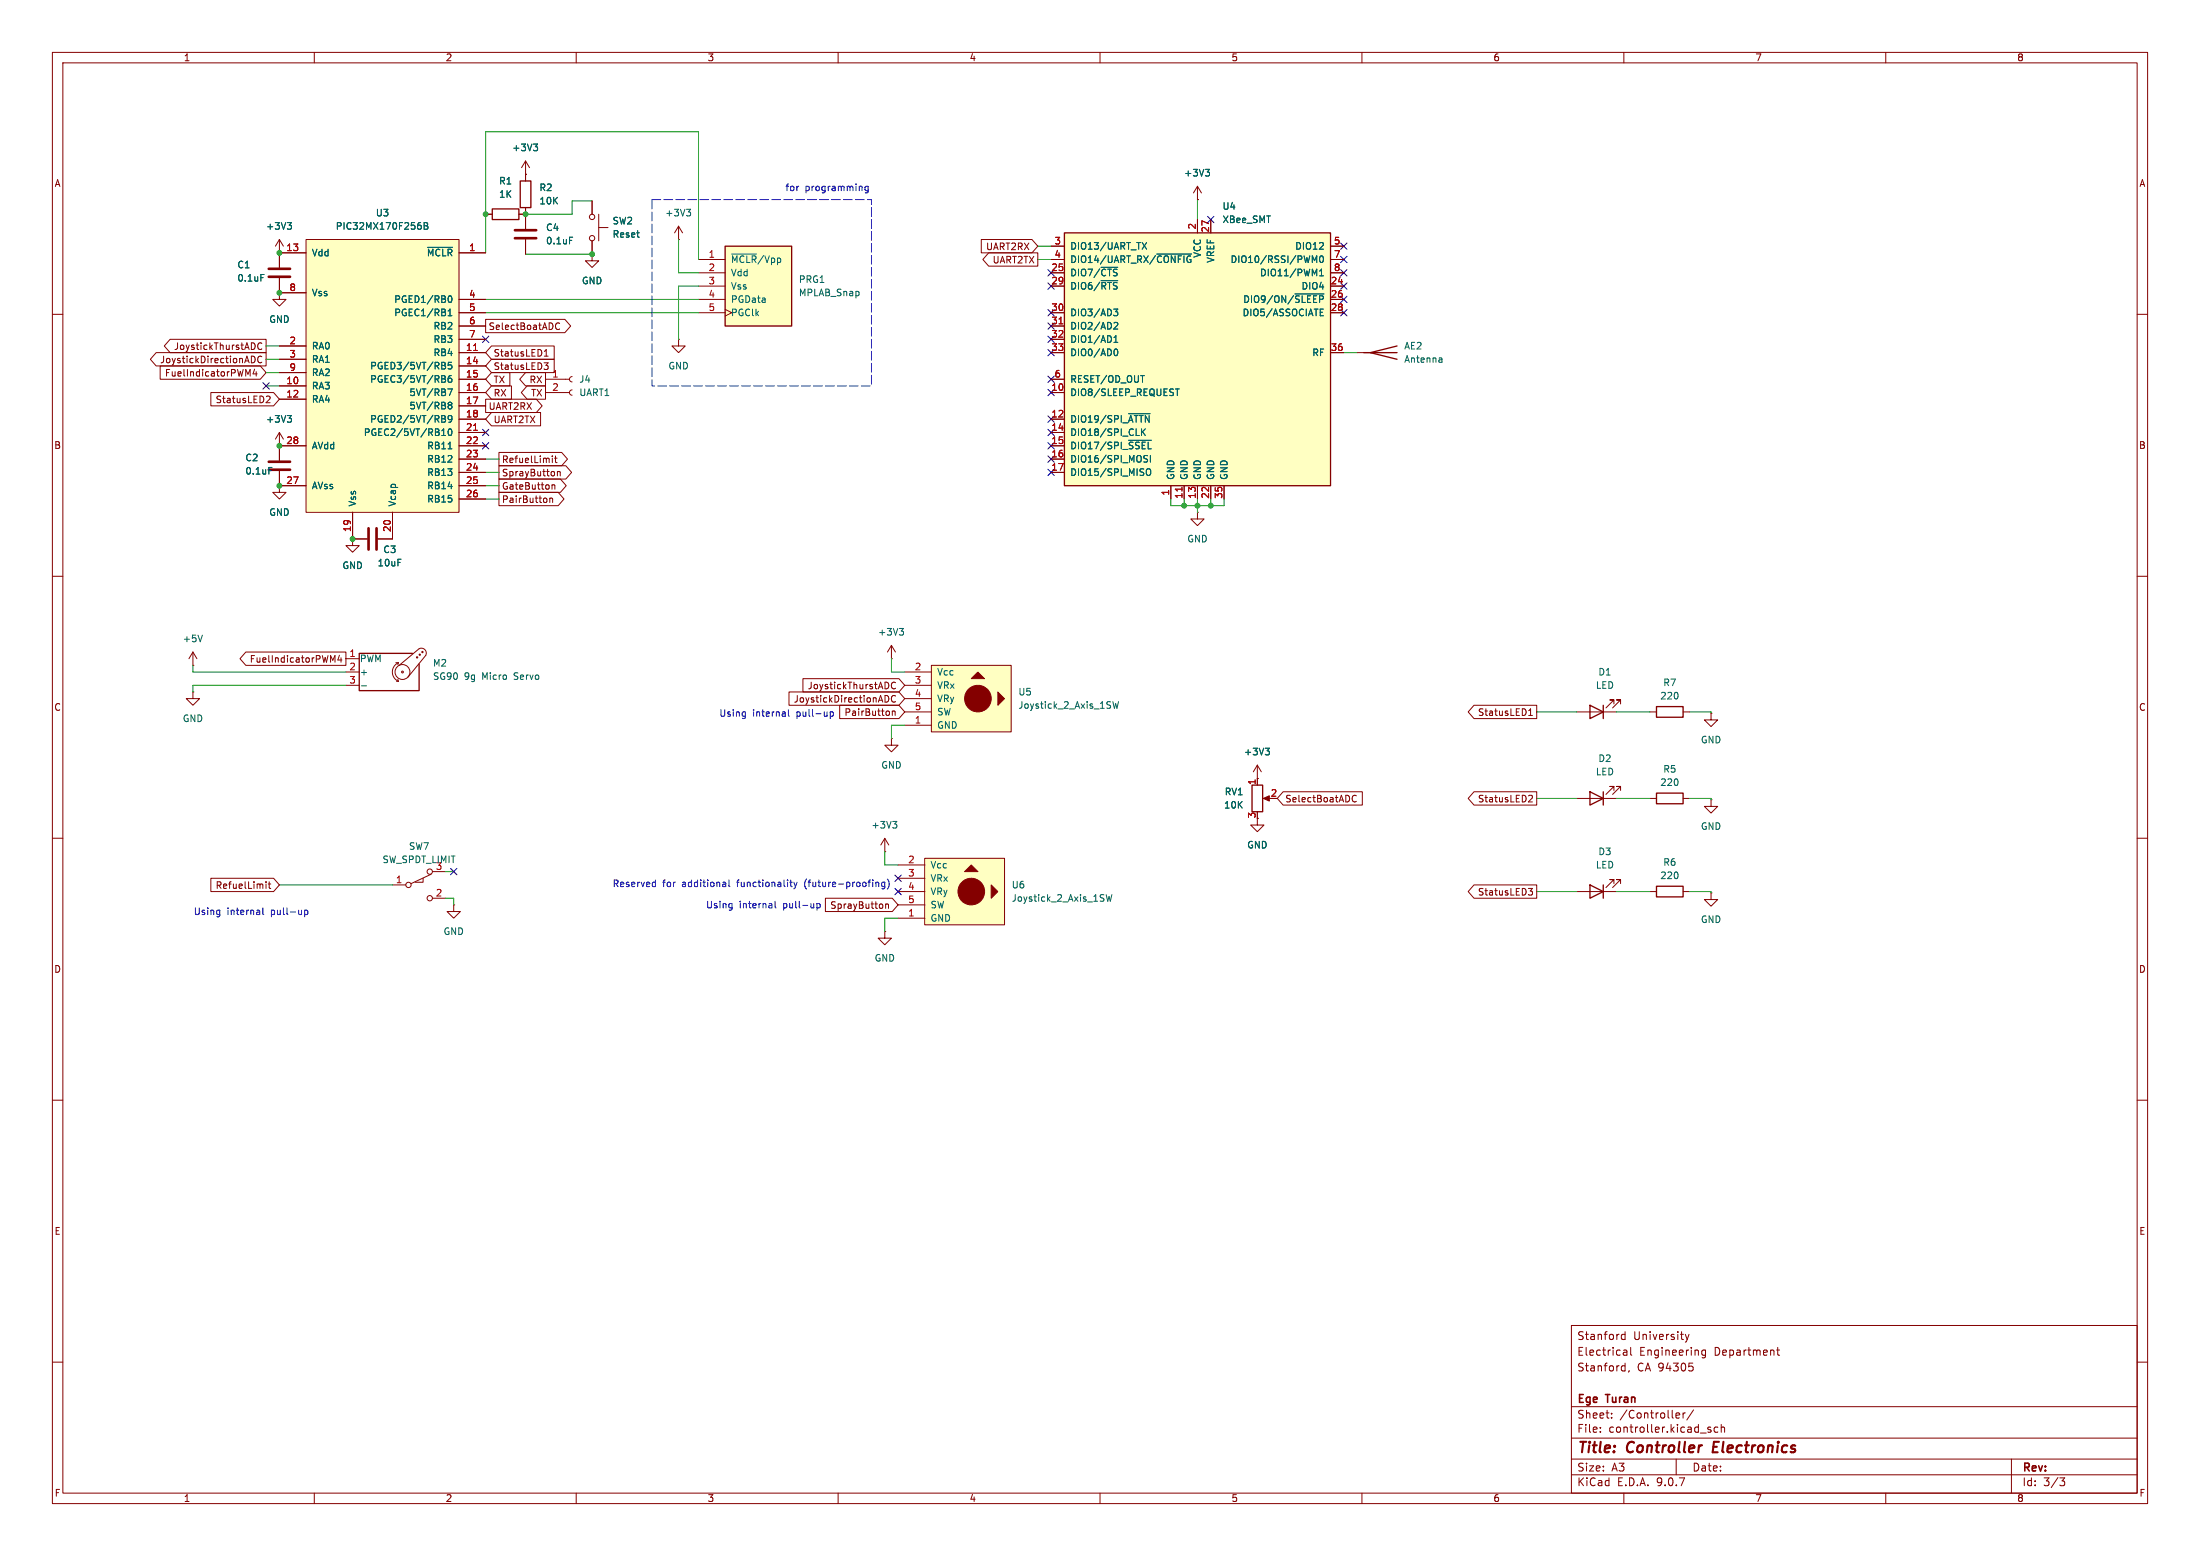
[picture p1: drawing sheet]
<svg xmlns="http://www.w3.org/2000/svg" width="420mm" height="297mm" viewBox="0 0 420 297" stroke-linecap="round" stroke-linejoin="round" font-family="sans-serif">
<g fill="none" stroke="#840000" stroke-width=".19">
<path d="M10 10h400v277h-400zM12 12h396v273h-396zM60 10v2M110 10v2M160 10v2M210 10v2M260 10v2M310 10v2M360 10v2M10 60h2M408 60h2M10 110h2"/>
<path d="M408 110h2M10 160h2M408 160h2M74.9 168.9h2.6M80.8 167.6v.8h-1.6M82.3 166.9l-3.8 1.8M82.5 166.4h2.6M82.5 171.5h2.6M86.6 172.7v1.3h1.3l-1.3 1.3-1.3-1.3h1.3M86.6 172.7h.1M10 210h2M408 210h2"/>
<path d="M300 253h108v32h-108zM309.9 257.8h.6l.1 .9M309.9 258.6h.7M310.2 254.2v1.5M310.2 254.8l-.4-.1-.3 .3 .2 .6h.5M310.6 258l-.7 .2M311.3 257.2v1.3l.2 .2M321.7 254.7l.4 1M322.1 255.7l-.4 .5M322.4 254.7l-.3 1M325.6 257.8l-.4-.1-.3 .3 .1 .6h.6M325.6 257.7v1.2l-.3 .3-.4-.1"/>
<path d="M339.2 257.7h.5M339.4 257.2v1.3l.3 .2M10 260h2M300 278.5h108M300 274.5h108M300 268.5h108M305.5 273.2v.2M305.5 272.5v.1M307.7 270.5v.2M307.7 269.8v.1M309.8 260.7l.4 .1M310.2 260.2v1.5"/>
<path d="M310.2 261.6l-.4 .1M311 261.6l-.1 .3M320 278.5v3M320.2 269.7l.4 .1 .1 .2-.8 .2M320.6 270.6l-.4 .1M321.3 269.7v1M321.7 269.7l-.3 .1-.1 .2M322.4 260.2h.8M322.9 260.8l.3 .2v.4l-.3 .3M323.3 269.1l-1.3 1.9M326.1 272.8l.5 .2 .1 .2-.3 .2-.4-.1M326.1 272.5h.5"/>
<path d="M327.9 272.5l-.4-.1-.3 .3 .2 .6h.5M328.6 272.5l.2-.1 .4 .1v.9M328.6 271.9v1.5M384 278.5v6.5M408 260h2M60 285v2M110 285v2M160 285v2M210 285v2M260 285v2M300 281.5h108M310 285v2"/>
<path d="M360 285v2M393.2 282.1h1l-.5 .6 .4 .1 .1 .5-.3 .3h-.5"/>
<circle cx="78" cy="168.9" r=".51"/>
<circle cx="82" cy="171.5" r=".51"/>
<circle cx="82" cy="166.4" r=".51"/>
</g>
<path d="M327.2 275.2l-.2 2h.9" fill="none" stroke="#840000" stroke-width=".4"/>
<path d="M203.2 44.5h50.8v48.2h-50.8z" fill="#ffffc2"/>
<path d="M203.2 44.5h50.8v48.2h-50.8z" fill="none" stroke="#840000" stroke-width=".25"/>
<g fill="none" stroke="#840000" stroke-width=".19">
<path d="M200.7 47h2.5M200.7 49.5h2.5M200.7 52.1h2.5M200.7 54.6h2.5M200.7 59.7h2.5M228.6 41.9v2.6M231.1 41.9v2.6M254 47h2.5M254 49.5h2.5M254 52.1h2.5M254 54.6h2.5M254 59.7h2.5"/>
<path d="M254 57.2h2.5M200.7 62.2h2.5M200.7 64.8h2.5M200.7 67.3h2.5M200.7 72.4h2.5M200.7 74.9h2.5M254 67.3h2.5M200.7 80h2.5M200.7 82.6h2.5M200.7 85.1h2.5M200.7 87.6h2.5M200.7 90.2h2.5"/>
<path d="M223.5 92.7v2.6M226.1 92.7v2.6M228.6 92.7v2.6M231.1 92.7v2.6M233.7 92.7v2.6"/>
</g>
<g fill="none" stroke="#006464" stroke-width=".19">
<path d="M210.2 51h3.2M210.2 53.6h3.2M212.6 59h.8l-.4 .5 .3 .1 .1 .4-.3 .3h-.3M218 46.3l.9 1.3M218.9 46.3l-.9 1.3M220.8 48.5h6.7M247.2 56.1h5.6M250.5 48.8l.4 .9 .5-.9v1.3M251.9 52.6h.7M251.9 51.7l.4-.3v1.2M252 59h.6M252 49l.2-.2a.68 .68 0 0 1 .5 .7 .68 .68 0 0 1-.5 .6l-.3-.5z"/>
<path d="M252 59.6h.5M212.7 65.3h.7M212.7 64.4l.3-.3v1.2M212.7 61.6l.4-.1 .3 .4-.8 .9h.8M212.8 66.7l.2-.1a.68 .68 0 0 1 .4 .7 .68 .68 0 0 1-.4 .6l-.2-.1M215.4 79h4.2M224.4 74.2h.7M224.8 74.2v1.3M252 60.3h.6M215.4 84h4.4M217.9 81.9v1.2M218.1 82.4l.5 .7"/>
<path d="M218.6 87.5l.4 .2 .1 .3-.3 .2h-.3M218.6 86.9l.5 .1M218.6 81.9l-.7 .7M219 89.5h.1a.43 .43 0 0 1 .6 .4v.4a.42 .42 0 0 1-.4 .5 .42 .42 0 0 1-.5-.5zM219.6 86.9v1.3"/>
</g>
<path d="M202.2 61.8h.7M225.6 93v.7" fill="none" stroke="#a90000" stroke-width=".19"/>
<path d="M58.4 45.7h29.2v52.1h-29.2z" fill="#ffffc2"/>
<g fill="none" stroke="#840000" stroke-width=".19">
<path d="M100.3 33.3h.1M100.3 30.7l-.7 1.3M100.3 30.7l.8 1.3M100.3 30.7v3.8M100.3 39.6v4.1M113 38.4v2.5M228.6 38.1h.1M228.6 35.6l-.8 1.2M228.6 35.6l.8 1.2M228.6 35.6v2.5M53.3 48.3h5.1M53.3 55.9h5.1"/>
<path d="M58.4 45.7h29.2v52.1h-29.2zM87.6 48.3h5.1M87.6 57.2h5.1M87.6 59.7h5.1M92.7 40.9h1.3M99.1 40.9h1.2M100.3 45.7v2.8M113 48.5v1.3h-1.2l1.2 1.3 1.3-1.3h-1.3M113 48.5h.1M113 46v2.5M114.3 43.4h1.8M114.3 40.9v5.1"/>
<path d="M129.5 45.7h.1M129.5 43.2l-.7 1.3M129.5 43.2l.8 1.3M129.5 43.2v2.5M53.3 66h5.1M53.3 68.6h5.1M53.3 71.1h5.1M53.3 73.7h5.1M53.3 76.2h5.1M87.6 62.2h5.1M87.6 64.8h5.1M87.6 67.3h5.1"/>
<path d="M87.6 69.9h5.1M87.6 72.4h5.1M87.6 74.9h5.1M87.6 77.5h5.1M104.1 72.4h4.6M104.1 74.9h4.6M109.2 71.9l-.3 .1-.2 .4 .2 .3 .3 .2M109.2 74.4l-.3 .2-.2 .3 .2 .4 .3 .1M259.1 67.3h2.5M53.3 85.1h5.1M53.3 92.7h5.1M67.3 97.8v5.1"/>
<path d="M74.9 97.8v5.1M87.6 85.1h5.1M87.6 92.7h5.1M87.6 80h5.1M87.6 82.6h5.1M87.6 87.6h5.1M87.6 90.2h5.1M87.6 95.3h5.1M36.8 132.1v1.3h1.3l-1.3 1.2-1.2-1.2h1.2M36.8 132.1h.1M301 135.9h7.6M308.1 134.4v-.8h-.8h.8l-1.5 1.5"/>
<path d="M309.4 134.4v-.8h-.8h.8l-1.6 1.5M315 135.9h1.2M321.3 135.9h1.3M326.6 136.1v1.3h-1.2l1.2 1.3 1.3-1.3h-1.3M326.6 136.1h.1M170.2 141v1.2h1.2l-1.2 1.3-1.3-1.3h1.3M170.2 141h.1M240 148.6v1.3M241.6 152.4h1M301 152.4h7.6M308.1 150.9v-.8h-.8h.8l-1.5 1.5M309.4 150.9v-.8h-.8h.8l-1.6 1.5"/>
<path d="M315 152.4h1.2M321.3 152.4h1.3M326.6 152.7v1.2h-1.2l1.2 1.3 1.3-1.3h-1.3M326.6 152.7h.1M168.9 162.6h.1M168.9 160l-.8 1.3M168.9 160l.8 1.3M168.9 160v2.6M301 170.2h7.6M308.1 168.7v-.8h-.8h.8l-1.5 1.5M309.4 168.7v-.8h-.8h.8l-1.6 1.5M315 170.2h1.2"/>
<path d="M321.3 170.2h1.3M326.6 170.4v1.3h-1.2l1.2 1.3 1.3-1.3h-1.3M326.6 170.4h.1"/>
<circle cx="113" cy="41.4" r=".51"/>
<circle cx="113" cy="45.5" r=".51"/>
</g>
<g fill="none" stroke="#006464" stroke-width=".19">
<path d="M101.8 27.5h.8l-.4 .5M102.4 28l.2 .2v.3l-.2 .3M131.1 39.9h.7l-.4 .5M230.1 32.3h.8l-.4 .5M230.7 32.8l.2 .3v.3l-.2 .2M80.1 42.5h.2M80.2 43l.2 .2v.3l-.2 .3M81 42.5h.4l.2 .2-.2 .4 .2 .1 .1 .3-.2 .3h-.5zM81 43.1h.4M81.6 47.2h4.8M85.5 59.4l.4-.4v1.3M85.6 56.7l.2-.2a.68 .68 0 0 1 .5 .6 .68 .68 0 0 1-.5 .6l-.2-.2"/>
<path d="M108.7 45.3h.6M131.6 40.4l.2 .3v.3l-.2 .2M84.8 69.2l.2 .2-.2 .4 .2 .1 .1 .3-.3 .2h-.5M84.8 71.7l.2 .2-.2 .4 .2 .1 .1 .3-.3 .3h-.5M84.8 79.3l.2 .3-.2 .3 .2 .1 .1 .3-.3 .3h-.5M85.5 74.2h.8l-.5 1.3M85.5 60.3h.8M85.8 76.8h.2l.3 .2-.3 .3M85.8 77.3h.2M86 77.3l.3 .3v.2l-.1 .2h-.4M86.2 71.7l-.4 .1a.86 .86 0 0 0 0 1.2l.4-.2 .1-.4-.3-.2h-.3l-.2 .2M86.2 69.2h-.6l-.1 .6 .2-.2 .5 .1 .1 .2-.1 .4-.2 .1-.5-.1"/>
<path d="M86.3 79.9l-.3 .2-.3-.1-.2-.1v-.3l.3-.3h.2l.3 .3a.84 .84 0 0 1-.4 1h-.2M275.1 68.3l.2 .2v.7M275.3 69.1l-.4 .1M275.3 68.6l-.4 .1M84.3 83.1h.8M84.5 82.2l.2-.3v1.2M85.5 85.7h.8M85.7 82l.1-.1a.68 .68 0 0 1 .5 .6 .68 .68 0 0 1-.5 .6l-.3-.5zM170.4 156.8h.8l-.4 .5M171 157.3l.2 .2v.3l-.2 .3"/>
</g>
<path d="M90.4 66.9h.7M90.4 82.1h.7" fill="none" stroke="#a90000" stroke-width=".19"/>
<g fill="none" stroke="#840000" stroke-width=".25">
<path d="M94 39.9h5.1v2h-5.1zM99.3 34.5h2v5.1h-2zM260.3 67.3h6.4M266.7 66l-5.1 1.3 5.1 1.3M303.5 134.6l2.6 1.3-2.6 1.3zM306.1 134.6v2.6M316.2 134.9h5.1v2h-5.1zM239 149.9h2v5h-2zM303.5 151.1l2.6 1.3-2.6 1.3zM306.1 151.1v2.6M316.2 151.4h5.1v2h-5.1zM303.5 168.9l2.6 1.3-2.6 1.3z"/>
<path d="M306.1 168.9v2.6M316.2 169.2h5.1v2h-5.1z"/>
</g>
<path d="M98.3 43.9h4.1M98.3 45.5h4.1" fill="none" stroke="#840000" stroke-width=".51"/>
<path d="M241.2 152.4l1.1-.5v1z" fill="#840000" stroke="#840000" stroke-width=".19"/>
<path d="M177.8 127h15.2v12.7h-15.2z" fill="#ffffc2"/>
<g fill="none" stroke="#840000" stroke-width=".19">
<path d="M53.3 55.9v1.3h-1.2l1.2 1.2 1.3-1.2h-1.3M53.3 55.9h.1M53.3 48.3v2.8M53.3 53.1v2.8M67.3 102.9v1.2h-1.3l1.3 1.3 1.3-1.3h-1.3M67.3 102.9h.1M67.3 102.9h2.8M72.1 102.9h2.8M36.8 127h.1M36.8 124.5l-.7 1.2M36.8 124.5l.8 1.2M36.8 124.5v2.5"/>
<path d="M66 128.3h2.6M66 130.8h2.6M66 125.7h2.6M75.6 126.5h.5M75.7 130h.4M75.9 129.7l.2 .3M76.1 126.5a1.93 1.93 0 0 0-1.2 1.8 1.93 1.93 0 0 0 1.2 1.7M76.1 126.5l-.2 .4M76.2 127l3.8-3.2a.94 .94 0 0 1 1.1 .2 .94 .94 0 0 1 .2 1.1l-3.4 4.2M170.2 125.7h.1M170.2 123.2l-.8 1.3M170.2 123.2l.7 1.3"/>
<path d="M170.2 123.2v2.5M172.7 128.3h5.1M172.7 130.8h5.1M172.7 133.4h5.1M172.7 135.9h5.1M172.7 138.4h5.1M177.8 127h15.2v12.7h-15.2zM240 148.6h.1M240 156.2v1.3h1.3l-1.3 1.3-1.2-1.3h1.2M240 146.1l-.7 1.2M240 146.1l.8 1.2M240 146.1v2.5"/>
<circle cx="76.8" cy="128.3" r=".18"/>
<circle cx="76.8" cy="128.3" r="1.42"/>
<circle cx="79.6" cy="125.5" r=".13"/>
<circle cx="80.1" cy="125" r=".13"/>
<circle cx="80.6" cy="124.5" r=".13"/>
</g>
<g fill="#840000" stroke="#840000" stroke-width=".19">
<path d="M185.4 129.5l1.3-1.2 1.3 1.2z"/>
<path d="M190.5 132.1l1.3 1.3-1.3 1.2z"/>
<circle cx="186.7" cy="133.3" r="2.54"/>
</g>
<path d="M49.8 52.4h.6M171.7 120h.8l-.4 .4M38.6 121.2l-.4 1.3M69 130.9h1M172.2 120.4l.3 .3v.3l-.3 .2M212.4 133.9l.3 1.3 .3-.9 .2 .9 .3-1.3M241.5 142.8h.8l-.4 .5M242.1 143.3l.2 .2v.3l-.2 .3" fill="none" stroke="#006464" stroke-width=".19"/>
<path d="M78.7 124.7h-10.1v7.1h11.4v-5.1" fill="none" stroke="#840000" stroke-width=".25"/>
<path d="M51.3 51.3h4.1M51.3 52.8h4.1M70.4 100.8v4.1M71.9 100.8v4.1" fill="none" stroke="#840000" stroke-width=".51"/>
<path d="M176.5 163.8h15.3v12.7h-15.3z" fill="#ffffc2"/>
<g fill="none" stroke="#840000" stroke-width=".19">
<path d="M53.3 48.3h.1M53.3 45.7v2.6M53.3 45.7l-.7 1.3M53.3 45.7l.8 1.3M129.5 64.8v1.2h-1.2l1.2 1.3 1.3-1.3h-1.3M129.5 64.8h.1M53.3 85.1h.1M53.3 82.6l-.7 1.2M53.3 82.6l.8 1.2M53.3 82.6v5.3M53.3 89.9v2.8M228.6 97.8v1.3h-1.3l1.3 1.2 1.3-1.2h-1.3"/>
<path d="M228.6 97.8h.1M168.9 177.8v1.3h1.3l-1.3 1.2-1.3-1.2h1.3M168.9 177.8h.1M171.4 165.1h5.1M171.4 167.6h5.1M171.4 170.2h5.1M171.4 172.7h5.1M171.4 175.3h5.1M176.5 163.8h15.3v12.7h-15.3z"/>
</g>
<g fill="#840000" stroke="#840000" stroke-width=".19">
<path d="M184.1 166.4l1.3-1.3 1.3 1.3z"/>
<path d="M189.2 168.9l1.3 1.3-1.3 1.3z"/>
<circle cx="185.4" cy="170.2" r="2.54"/>
</g>
<path d="M54.9 42.5h.7l-.4 .5M55.4 43l.2 .2v.3l-.2 .3M54.9 79.3h.7l-.4 .5M55.4 79.8l.2 .2v.3l-.2 .3M51.3 89.2h.6M211.2 170.8l.3 1.2 .2-.9 .3 .9 .3-1.2" fill="none" stroke="#006464" stroke-width=".19"/>
<path d="M51.3 89.7h4.1M51.3 88.1h4.1" fill="none" stroke="#840000" stroke-width=".51"/>
<path d="M138.4 47h12.7v15.2h-12.7z" fill="#ffffc2"/>
<path d="M138.4 47h12.7v15.2h-12.7z" fill="none" stroke="#840000" stroke-width=".25"/>
<g fill="none" stroke="#840000" stroke-width=".19">
<path d="M100.3 33.3h.1M100.3 33.3v1.2M100.3 39.6v4.1M113 38.4v2.5M228.6 38.1h.1M53.3 48.3h.1M53.3 55.9h.1M53.3 48.3h5.1M53.3 55.9h5.1M53.3 48.3v2.8M53.3 53.1v2.8M87.6 57.2h5.1"/>
<path d="M87.6 59.7h5.1M87.6 48.3h5.1M92.7 40.9h1.3M99.1 40.9h1.2M100.3 45.7v2.8M113 48.5h.1M113 46v2.5M133.3 49.5h5.1M133.3 52.1h5.1M133.3 54.6h5.1M133.3 57.2h5.1M133.3 59.7h5.1"/>
<path d="M138.4 59.1l1.3 .6-1.3 .6M187.3 45.7h9.7l1.1 1.3-1.1 1.3h-9.7zM188.7 48.3h9.4v2.5h-9.4l-1.1-1.3zM200.7 49.5h2.5M200.7 52.1h2.5M200.7 54.6h2.5M200.7 59.7h2.5M200.7 47h2.5M228.6 41.9v2.6M231.1 41.9v2.6M254 49.5h2.5M254 52.1h2.5"/>
<path d="M254 54.6h2.5M254 57.2h2.5M254 59.7h2.5M254 47h2.5M29.8 67.3h21v2.6h-21l-1.1-1.3zM30.6 69.8h19.1l1.1 1.3-1.1 1.3h-19.1zM32.5 64.8h18.3v2.5h-18.3l-1.1-1.3zM40.3 74.9h11.9l1.1 1.3-1.1 1.3h-11.9zM47.3 71.4l.5-.9v1.3M48.3 68a.66 .66 0 0 1 .4 .7 .66 .66 0 0 1-.7 .6M48.6 70.5l-.3 .9h.8M48.7 65.7v.7"/>
<path d="M48.9 70.9v.9M50 68.1a.6 .6 0 0 0-.9 .4 .6 .6 0 0 0 .6 .8l.3-.2M50 65.6a.6 .6 0 0 0-.9 .4 .6 .6 0 0 0 .6 .7l.3-.1M51 75.6l.4 .1 .2 .3-.8 .9h.8M53.3 66h5.1M53.3 68.6h5.1M53.3 71.1h5.1M53.3 73.7h5.1M53.3 76.2h5.1M87.6 62.2h5.1M87.6 64.8h5.1M87.6 67.3h5.1"/>
<path d="M87.6 72.4h5.1M87.6 74.9h5.1M87.6 69.9h5.1M87.6 77.5h5.1M92.7 76.2h9.7l1.1 1.3-1.1 1.2h-9.7zM92.7 61h15.1l1.1 1.2-1.1 1.3h-15.1zM93.8 78.7h9.4v2.6h-9.4l-1.1-1.3zM93.8 71.1h3.5v2.6h-3.5l-1.1-1.3zM93.8 73.7h3.8v2.5h-3.8l-1.1-1.3zM93.8 68.6h12v2.5h-12l-1.1-1.2zM93.8 66h12v2.6h-12l-1.1-1.3zM100.3 71.1h3.8v2.6h-3.8l-1.1-1.3z"/>
<path d="M100.6 73.7h3.5v2.5h-3.5l-1.1-1.3zM103.9 69.3h.7l-.4 .4 .4 .2v.4l-.2 .2h-.4M103.9 68h.7M103.9 67.1l.4-.4v1.3M106.8 61.8a.6 .6 0 0 0-.8 .4 .6 .6 0 0 0 .6 .7l.2-.1M200.7 62.2h2.5M200.7 64.8h2.5M200.7 67.3h2.5M200.7 72.4h2.5M200.7 74.9h2.5M254 67.3h2.5M53.3 92.7v1.3h-1.2l1.2 1.3 1.3-1.3h-1.3"/>
<path d="M53.3 92.7h.1M53.3 85.1h.1M53.3 85.1h5.1M53.3 92.7h5.1M53.3 85.1v2.8M53.3 89.9v2.8M67.3 97.8v5.1M74.9 97.8v5.1h-2.8M87.6 80h5.1M87.6 82.6h5.1M87.6 85.1h5.1M87.6 87.6h5.1"/>
<path d="M87.6 90.2h5.1M87.6 92.7h5.1M87.6 95.3h5.1M95.2 91.4h11.8l1.1 1.3-1.1 1.3h-11.8zM95.2 86.4h12l1.1 1.2-1.1 1.3h-12zM95.2 88.9h12.8l1.1 1.3-1.1 1.2h-12.8zM95.2 94h11.4l1.1 1.3-1.1 1.2h-11.4zM105 95.1v.8M105 95.2l.1-.1h.3l.1 .8M105.4 92.5v.9M105.4 92.7l.2-.2 .3 .1v.8M105.4 87v.2"/>
<path d="M105.4 87.5v.8M105.9 87.5h.4M106 87v1.1l.3 .2M106.4 90v.8M106.4 90.1l.2-.1 .3 .1 .1 .7M200.7 80h2.5M200.7 82.6h2.5M200.7 85.1h2.5M200.7 87.6h2.5M200.7 90.2h2.5M223.5 92.7v2.6M226.1 92.7v2.6"/>
<path d="M228.6 92.7v2.6M231.1 92.7v2.6M233.7 92.7v2.6M67.3 102.9h.1M67.3 102.9h2.8M46.9 124.5h19.1v2.5h-19.1l-1.1-1.3zM63.5 126l.5-.9v1.3M64.8 125.1l-.3 .9h.8M65.1 125.6v.8M150.6 132.1h21l1.1 1.3-1.1 1.2h-21zM153.3 129.5h18.3l1.1 1.3-1.1 1.3h-18.3zM160.3 134.6h11.3l1.1 1.3-1.1 1.3h-11.3z"/>
<path d="M169.3 132.8a.66 .66 0 0 1 .4 .7 .66 .66 0 0 1-.7 .5M169.6 130.5v.7M170.3 135.7v.9M170.3 135.8l.2-.1 .3 .1 .1 .8M170.9 132.9a.6 .6 0 0 0-.8 .4 .6 .6 0 0 0 .6 .7l.2-.1M170.9 130.3a.6 .6 0 0 0-.8 .5 .6 .6 0 0 0 .6 .7l.2-.1M281.4 134.6h12v2.6h-12l-1.1-1.3zM291.8 136.6h.8M291.8 135.7l.4-.4v1.3M240 148.6h.1M240 148.6v1.3M245 151.1h15.1v2.6h-15.1l-1.2-1.3z"/>
<path d="M258.9 151.9a.6 .6 0 0 0-.8 .4 .6 .6 0 0 0 .6 .8l.2-.2M281.4 151.1h12v2.6h-12l-1.1-1.3zM292 151.8l.4 .1 .2 .3-.8 .9h.8M40.3 167.6h11.9l1.1 1.3-1.1 1.3h-11.9zM50.8 168.3v.1M50.8 168.7v.9M51.2 168.7h.5M51.4 168.3v1.1l.3 .2M157.6 171.4h12.7l1.1 1.3-1.1 1.3h-12.7zM169.1 172.5v.9M169.1 172.7l.2-.2 .3 .1v.8M281.4 168.9h12v2.6h-12l-1.1-1.3z"/>
<path d="M291.8 169.6h.8l-.5 .5 .4 .1 .1 .4-.3 .3h-.4"/>
</g>
<g fill="none" stroke="#006464" stroke-width=".19">
<path d="M101.8 27.5h.8l-.4 .5M102.4 28l.2 .2v.3l-.2 .3M230.1 32.3h.8l-.4 .5M230.7 32.8l.2 .3v.3l-.2 .2M49.8 52.4h.6M54.9 42.5h.7l-.4 .5M55.4 43l.2 .2v.3l-.2 .3M80.1 42.5h.2M80.2 43l.2 .2v.3l-.2 .3M81 42.5h.4l.2 .2-.2 .4 .2 .1 .1 .3-.2 .3h-.5zM81 43.1h.4M81.6 47.2h4.8"/>
<path d="M85.5 59.4l.4-.4v1.3M85.6 56.7l.2-.2a.68 .68 0 0 1 .5 .6 .68 .68 0 0 1-.5 .6l-.2-.2M108.7 45.3h.6M139.7 48.5h4.7M210.2 51h3.2M210.2 53.6h3.2M212.6 59h.8l-.4 .5 .3 .1 .1 .4-.3 .3h-.3M218 46.3l.9 1.3M218.9 46.3l-.9 1.3M220.8 48.5h6.7M247.2 56.1h5.6M250.5 48.8l.4 .9 .5-.9v1.3"/>
<path d="M251.9 52.6h.7M251.9 51.7l.4-.3v1.2M252 59h.6M252 49l.2-.2a.68 .68 0 0 1 .5 .7 .68 .68 0 0 1-.5 .6l-.3-.5zM252 59.6h.5M54.9 79.3h.7l-.4 .5M55.4 79.8l.2 .2v.3l-.2 .3M84.8 71.7l.2 .2-.2 .4 .2 .1 .1 .3-.3 .3h-.5M84.8 69.2l.2 .2-.2 .4 .2 .1 .1 .3-.3 .2h-.5M84.8 79.3l.2 .3-.2 .3 .2 .1 .1 .3-.3 .3h-.5M85.5 74.2h.8l-.5 1.3M85.5 60.3h.8"/>
<path d="M85.8 76.8h.2l.3 .2-.3 .3M85.8 77.3h.2M86 77.3l.3 .3v.2l-.1 .2h-.4M86.2 71.7l-.4 .1a.86 .86 0 0 0 0 1.2l.4-.2 .1-.4-.3-.2h-.3l-.2 .2M86.2 69.2h-.6l-.1 .6 .2-.2 .5 .1 .1 .2-.1 .4-.2 .1-.5-.1M86.3 79.9l-.3 .2-.3-.1-.2-.1v-.3l.3-.3h.2l.3 .3a.84 .84 0 0 1-.4 1h-.2M212.7 65.3h.7M212.7 64.4l.3-.3v1.2M212.7 61.6l.4-.1 .3 .4-.8 .9h.8M212.8 66.7l.2-.1a.68 .68 0 0 1 .4 .7 .68 .68 0 0 1-.4 .6l-.2-.1M215.4 79h4.2M224.4 74.2h.7"/>
<path d="M224.8 74.2v1.3M252 60.3h.6M51.3 89.2h.6M84.3 83.1h.8M84.5 82.2l.2-.3v1.2M85.5 85.7h.8M85.7 82l.1-.1a.68 .68 0 0 1 .5 .6 .68 .68 0 0 1-.5 .6l-.3-.5zM215.4 84h4.4M217.9 81.9v1.2M218.1 82.4l.5 .7M218.6 87.5l.4 .2 .1 .3-.3 .2h-.3M218.6 86.9l.5 .1"/>
<path d="M218.6 81.9l-.7 .7M219 89.5h.1a.43 .43 0 0 1 .6 .4v.4a.42 .42 0 0 1-.4 .5 .42 .42 0 0 1-.5-.5zM219.6 86.9v1.3M241.5 142.8h.8l-.4 .5M242.1 143.3l.2 .2v.3l-.2 .3"/>
</g>
<g fill="none" stroke="#009600" stroke-width=".19">
<path d="M113 38.4h-3.8v2.5h-8.9M228.6 38.1v3.8M92.7 48.3v-23.2h40.6v24.4M92.7 57.2h40.6M92.7 59.7h40.6M100.3 48.5h12.7M129.5 45.7v6.4h3.8M133.3 54.6h-3.8v10.2M198.1 47h2.6M198.1 49.5h2.6M50.8 73.7h2.5M50.8 66h2.5"/>
<path d="M50.8 71.1h2.5M50.8 68.6h2.5M256.5 67.3h2.6M92.7 87.6h2.5M92.7 92.7h2.5M92.7 95.3h2.5M92.7 90.2h2.5M223.5 95.3v1.2h10.2v-1.2M226.1 95.3v1.2M228.6 95.3v2.5M231.1 95.3v1.2M36.8 127v1.3h29.2"/>
<path d="M66 130.8h-29.2v1.3M170.2 125.7v2.6h2.5M172.7 138.4h-2.5v2.6M293.4 135.9h7.6M308.6 135.9h6.4M322.6 135.9h4v.2M293.4 152.4h7.6M308.6 152.4h6.4M322.6 152.4h4v.3M53.3 168.9h21.6M85.1 171.5h1.5v1.2M85.1 166.4h1.5"/>
<path d="M168.9 162.6v2.5h2.5M171.4 175.3h-2.5v2.5M293.4 170.2h7.6M308.6 170.2h6.4M322.6 170.2h4v.2"/>
</g>
<g fill="none" stroke="#000084" stroke-width=".19">
<path d="M200.1 54l1.2 1.2M200.1 51.5l1.2 1.2M200.1 59.1l1.2 1.2M201.3 54l-1.2 1.2M201.3 51.5l-1.2 1.2M201.3 59.1l-1.2 1.2M230.5 41.3l1.2 1.2M231.7 41.3l-1.2 1.2M255.9 54l1.2 1.2M255.9 48.9l1.2 1.2M255.9 46.4l1.2 1.2M255.9 51.5l1.2 1.2"/>
<path d="M255.9 59.1l1.2 1.2M255.9 56.5l1.2 1.3M257.1 54l-1.2 1.2M257.1 48.9l-1.2 1.2M257.1 46.4l-1.2 1.2M257.1 51.5l-1.2 1.2M257.1 59.1l-1.2 1.2M257.1 56.5l-1.2 1.3M50.2 73.1l1.2 1.2M51.4 73.1l-1.2 1.2M92.1 64.2l1.2 1.2M93.3 64.2l-1.2 1.2"/>
<path d="M200.1 74.3l1.2 1.2M200.1 64.2l1.2 1.2M200.1 79.4l1.2 1.2M200.1 61.6l1.2 1.2M200.1 71.8l1.2 1.2M200.1 66.7l1.2 1.2M201.3 74.3l-1.2 1.2M201.3 64.2l-1.2 1.2M201.3 79.4l-1.2 1.2M201.3 61.6l-1.2 1.2M201.3 71.8l-1.2 1.2M201.3 66.7l-1.2 1.2"/>
<path d="M92.1 84.5l1.2 1.2M92.1 81.9l1.2 1.3M93.3 84.5l-1.2 1.2M93.3 81.9l-1.2 1.3M200.1 89.6l1.2 1.2M200.1 84.5l1.2 1.2M200.1 87l1.2 1.2M200.1 81.9l1.2 1.3M201.3 89.6l-1.2 1.2M201.3 84.5l-1.2 1.2M201.3 87l-1.2 1.2M201.3 81.9l-1.2 1.3"/>
<path d="M86 165.8l1.2 1.2M87.2 165.8l-1.2 1.2M170.8 167l1.3 1.2M170.8 169.6l1.3 1.2M172.1 167l-1.3 1.2M172.1 169.6l-1.3 1.2"/>
</g>
<g fill="none" stroke="#0000c2" stroke-width=".19">
<path d="M165.7 35.6v1l-.2 .2h-.3M165.7 35.6h-.3l-.3 .2 .1 .5h.5M142.2 135.9h.1M142.3 135.9l-.1 1.1M142.3 136.7h-.1M150.5 135.5v1l.2 .2M158.5 135.9v1.3M158.5 135.9h.4l.2 .2-.1 .6h-.5M41.8 173.7l.2 .1M42 173.7l-.1 1.2M42 174.5l-.2 .1M50.2 173.3v1.1l.2 .2"/>
<path d="M58.2 173.7v1.3M58.2 173.8l.3-.1 .3 .3-.2 .5h-.4M124.8 168.4l.3 .1M125.1 168v1.2M125.1 169.2h-.3M138.4 168.4l.2 .2v.6M138.6 169.2h-.5M138.6 168.7l-.5 .1M139.2 168v1.1l.1 .1M139.6 172.5h.1M139.7 172.5v1.1M139.7 173.2l-.1 .1"/>
<path d="M148 172v1.1l.2 .2M150.8 168.4h.5M150.9 168v1.1l.4 .1M151.6 168.4l.3 .8M151.9 169.2l-.3 .5M152.2 168.4l-.3 .8M156 172.5v1.2M156 172.5h.3l.3 .2-.2 .5h-.4M167.2 168.5l.2-.1 .3 .1 .1 .7M167.2 168.4v.8M168.9 168.5l-.4-.1-.2 .2 .1 .6h.5M168.9 168.4v1l-.2 .3-.3-.1"/>
<path d="M169.4 167.8a1.46 1.46 0 0 1 0 1.9"/>
</g>
<path d="M124.5 38.1h41.9v35.6h-41.9z" fill="none" stroke="#0000c2" stroke-width=".19" stroke-dasharray="1.7 .6"/>
<path d="M90.4 66.9h.7M202.2 61.8h.7M90.4 82.1h.7M225.6 93v.7" fill="none" stroke="#a90000" stroke-width=".19"/>
<g fill="#009600" stroke="#009600" stroke-width=".19">
<circle cx="113" cy="48.5" r=".46"/>
<circle cx="228.6" cy="96.5" r=".46"/>
<circle cx="226.1" cy="96.5" r=".46"/>
<circle cx="67.3" cy="102.9" r=".46"/>
<circle cx="53.3" cy="85.1" r=".46"/>
<circle cx="53.3" cy="92.7" r=".46"/>
<circle cx="53.3" cy="48.3" r=".46"/>
<circle cx="100.3" cy="40.9" r=".46"/>
<circle cx="53.3" cy="55.9" r=".46"/>
<circle cx="92.7" cy="40.9" r=".46"/>
<circle cx="231.1" cy="96.5" r=".46"/>
</g>
<g font-size="2.8" fill="#840000">
<text x="301" y="277.9">Title:</text>
<text x="310.6" y="277.9">Controller</text>
<text x="327.8" y="277.9">Electronics</text>
</g>
<g font-size="2.1" fill="#840000">
<text x="301" y="256">Stanford</text>
<text x="311.8" y="256">University</text>
<text x="301" y="262">Stanford,</text>
<text x="301" y="259">Electrical</text>
<text x="312.5" y="262">CA 94305</text>
<text x="312.9" y="259">Engineering</text>
<text x="327.3" y="259">Department</text>
<text x="301" y="268.2">Ege</text>
<text x="306.7" y="268.2">Turan</text>
<text x="301" y="273.7">File:</text>
<text x="301" y="271">Sheet:</text>
<text x="307.1" y="273.7">controller.kicad_sch</text>
<text x="309.2" y="271">/Controller/</text>
<text x="301" y="281.1">Size:</text>
<text x="307.6" y="281.1">A3</text>
<text x="323" y="281.1">Date:</text>
<text x="386" y="281.3">Rev:</text>
<text x="301" y="283.9">KiCad</text>
<text x="308.7" y="283.9">E.D.A.</text>
<text x="316.3" y="283.9">9.0.7</text>
<text x="386" y="283.9">Id:</text>
<text x="390.1" y="283.9">3/3</text>
</g>
<g font-size="1.8" fill="#840000">
<text x="35" y="11.9">1</text>
<text x="85" y="11.9">2</text>
<text x="135" y="11.9">3</text>
<text x="185" y="11.9">4</text>
<text x="235" y="11.9">5</text>
<text x="285" y="11.9">6</text>
<text x="335" y="11.9">7</text>
<text x="385" y="11.9">8</text>
<text x="10.3" y="35.9">A</text>
<text x="408.3" y="35.9">A</text>
<text x="188.1" y="47.9">UART2RX</text>
<text x="189.4" y="50.5">UART2TX</text>
<text x="93.2" y="63.2">SelectBoatADC</text>
<text x="30.5" y="69.5">JoystickDirectionADC</text>
<text x="33.1" y="67">JoystickThurstADC</text>
<text x="94.1" y="70.8">StatusLED3</text>
<text x="94.1" y="68.3">StatusLED1</text>
<text x="31.4" y="72.1">FuelIndicatorPWM4</text>
<text x="41.1" y="77.2">StatusLED2</text>
<text x="94.1" y="73.3">TX</text>
<text x="94.1" y="75.9">RX</text>
<text x="101" y="73.3">RX</text>
<text x="101.3" y="75.9">TX</text>
<text x="93.2" y="78.4">UART2RX</text>
<text x="94.1" y="81">UART2TX</text>
<text x="10.3" y="85.9">B</text>
<text x="95.7" y="88.6">RefuelLimit</text>
<text x="408.2" y="85.9">B</text>
<text x="95.7" y="93.7">GateButton</text>
<text x="95.7" y="91.1">SprayButton</text>
<text x="95.7" y="96.2">PairButton</text>
<text x="47.6" y="126.7">FuelIndicatorPWM4</text>
<text x="154.1" y="131.8">JoystickThurstADC</text>
<text x="10.3" y="135.9">C</text>
<text x="151.4" y="134.3">JoystickDirectionADC</text>
<text x="161.1" y="136.8">PairButton</text>
<text x="282" y="136.8">StatusLED1</text>
<text x="408.2" y="135.9">C</text>
<text x="245.3" y="153.4">SelectBoatADC</text>
<text x="282" y="153.4">StatusLED2</text>
<text x="41.1" y="169.9">RefuelLimit</text>
<text x="158.4" y="173.7">SprayButton</text>
<text x="282" y="171.1">StatusLED3</text>
<text x="10.3" y="185.9">D</text>
<text x="408.2" y="185.9">D</text>
<text x="10.3" y="235.9">E</text>
<text x="408.3" y="235.9">E</text>
<text x="10.3" y="285.9">F</text>
<text x="35" y="286.9">1</text>
<text x="85" y="286.9">2</text>
<text x="135" y="286.9">3</text>
<text x="185" y="286.9">4</text>
<text x="235" y="286.9">5</text>
<text x="285" y="286.9">6</text>
<text x="335" y="286.9">7</text>
<text x="385" y="286.9">8</text>
<text x="408.3" y="285.9">F</text>
</g>
<g font-size="1.8" fill="#006464">
<text x="97.7" y="29.1">+3V3</text>
<text x="95.2" y="35.4">R1</text>
<text x="226" y="33.9">+3V3</text>
<text x="71.7" y="41.5">U3</text>
<text x="95.2" y="37.9">1K</text>
<text x="102.9" y="36.7">R2</text>
<text x="102.9" y="39.2">10K</text>
<text x="126.9" y="41.5">+3V3</text>
<text x="233.3" y="40.2">U4</text>
<text x="50.7" y="44">+3V3</text>
<text x="64" y="44">PIC32MX170F256B</text>
<text x="104.1" y="44.3">C4</text>
<text x="104.1" y="46.8">0.1uF</text>
<text x="116.8" y="43">SW2</text>
<text x="116.8" y="45.6">Reset</text>
<text x="204.2" y="47.9">DIO13/UART_TX</text>
<text x="233.3" y="42.8">XBee_SMT</text>
<text x="247.2" y="47.9">DIO12</text>
<text x="45.2" y="51.4">C1</text>
<text x="45.2" y="53.9">0.1uF</text>
<text x="59.4" y="49.1">Vdd</text>
<text x="81.4" y="49.1">~{MCLR}</text>
<text x="139.4" y="50.4">~{MCLR}/Vpp</text>
<text x="139.4" y="52.9">Vdd</text>
<text x="204.2" y="50.4">DIO14/UART_RX/~{CONFIG}</text>
<text x="204.2" y="52.9">DIO7/~{CTS}</text>
<text x="229.5" y="49.3" transform="rotate(-90 229.5 49.3)">VCC</text>
<text x="232" y="50.3" transform="rotate(-90 232 50.3)">VREF</text>
<text x="234.8" y="50.4">DIO10/RSSI/PWM0</text>
<text x="240.4" y="52.9">DIO11/PWM1</text>
<text x="59.4" y="56.7">Vss</text>
<text x="75.2" y="58">PGED1/RB0</text>
<text x="111" y="54.5">GND</text>
<text x="139.4" y="55.5">Vss</text>
<text x="139.4" y="58">PGData</text>
<text x="152.4" y="54.2">PRG1</text>
<text x="152.4" y="56.7">MPLAB_Snap</text>
<text x="204.2" y="55.5">DIO6/~{RTS}</text>
<text x="237.2" y="58">DIO9/ON/~{SLEEP}</text>
<text x="248.4" y="55.5">DIO4</text>
<text x="51.3" y="61.8">GND</text>
<text x="75.2" y="60.6">PGEC1/RB1</text>
<text x="82.7" y="63.1">RB2</text>
<text x="82.7" y="65.6">RB3</text>
<text x="139.4" y="60.6">PGClk</text>
<text x="204.2" y="60.6">DIO3/AD3</text>
<text x="204.2" y="63.1">DIO2/AD2</text>
<text x="204.2" y="65.6">DIO1/AD1</text>
<text x="237.1" y="60.6">DIO5/ASSOCIATE</text>
<text x="59.4" y="66.9">RA0</text>
<text x="59.4" y="69.4">RA1</text>
<text x="59.4" y="72">RA2</text>
<text x="70.6" y="70.7">PGED3/5VT/RB5</text>
<text x="82.7" y="68.2">RB4</text>
<text x="127.5" y="70.7">GND</text>
<text x="204.2" y="68.2">DIO0/AD0</text>
<text x="250.4" y="68.2">RF</text>
<text x="268" y="66.9">AE2</text>
<text x="268" y="69.4">Antenna</text>
<text x="59.4" y="74.5">RA3</text>
<text x="59.4" y="77.1">RA4</text>
<text x="70.6" y="73.3">PGEC3/5VT/RB6</text>
<text x="78.1" y="75.8">5VT/RB7</text>
<text x="110.5" y="73.3">J4</text>
<text x="110.5" y="75.8">UART1</text>
<text x="204.2" y="73.3">RESET/OD_OUT</text>
<text x="204.2" y="75.8">DIO8/SLEEP_REQUEST</text>
<text x="50.7" y="80.9">+3V3</text>
<text x="69.4" y="83.4">PGEC2/5VT/RB10</text>
<text x="70.6" y="80.9">PGED2/5VT/RB9</text>
<text x="78.1" y="78.3">5VT/RB8</text>
<text x="204.2" y="80.9">DIO19/SPI_~{ATTN}</text>
<text x="204.2" y="83.4">DIO18/SPI_CLK</text>
<text x="46.7" y="88.2">C2</text>
<text x="59.4" y="86">AVdd</text>
<text x="81.5" y="86">RB11</text>
<text x="81.5" y="88.5">RB12</text>
<text x="204.2" y="86">DIO17/SPI_~{SSEL}</text>
<text x="204.2" y="88.5">DIO16/SPI_MOSI</text>
<text x="46.7" y="90.8">0.1uF</text>
<text x="59.4" y="93.6">AVss</text>
<text x="81.5" y="91">RB13</text>
<text x="81.5" y="93.6">RB14</text>
<text x="204.2" y="91">DIO15/SPI_MISO</text>
<text x="224.4" y="91.7" transform="rotate(-90 224.4 91.7)">GND</text>
<text x="226.9" y="91.7" transform="rotate(-90 226.9 91.7)">GND</text>
<text x="229.5" y="91.7" transform="rotate(-90 229.5 91.7)">GND</text>
<text x="232" y="91.7" transform="rotate(-90 232 91.7)">GND</text>
<text x="234.5" y="91.7" transform="rotate(-90 234.5 91.7)">GND</text>
<text x="51.3" y="98.7">GND</text>
<text x="68.2" y="96.8" transform="rotate(-90 68.2 96.8)">Vss</text>
<text x="75.8" y="96.8" transform="rotate(-90 75.8 96.8)">Vcap</text>
<text x="81.5" y="96.1">RB15</text>
<text x="73.1" y="105.8">C3</text>
<text x="226.6" y="103.7">GND</text>
<text x="65.3" y="108.8">GND</text>
<text x="72" y="108.3">10uF</text>
<text x="34.8" y="122.8">+5V</text>
<text x="167.5" y="121.5">+3V3</text>
<text x="68.6" y="126.6">PWM</text>
<text x="68.6" y="129.1">+</text>
<text x="82.6" y="127.4">M2</text>
<text x="82.6" y="130">SG90</text>
<text x="88.6" y="130">9g</text>
<text x="92.2" y="130">Micro</text>
<text x="98.4" y="130">Servo</text>
<text x="178.8" y="129.1">Vcc</text>
<text x="178.8" y="131.7">VRx</text>
<text x="304.6" y="131.7">LED</text>
<text x="305" y="129.1">D1</text>
<text x="317.4" y="131.2">R7</text>
<text x="178.8" y="134.2">VRy</text>
<text x="178.8" y="136.8">SW</text>
<text x="194.3" y="132.9">U5</text>
<text x="194.3" y="135.5">Joystick_2_Axis_1SW</text>
<text x="316.9" y="133.7">220</text>
<text x="34.8" y="138">GND</text>
<text x="178.8" y="139.3">GND</text>
<text x="324.6" y="142.1">GND</text>
<text x="168.1" y="146.9">GND</text>
<text x="237.4" y="144.4">+3V3</text>
<text x="304.6" y="148.2">LED</text>
<text x="305" y="145.6">D2</text>
<text x="317.4" y="147.7">R5</text>
<text x="233.6" y="154.5">10K</text>
<text x="233.7" y="152">RV1</text>
<text x="316.9" y="150.2">220</text>
<text x="166.3" y="158.3">+3V3</text>
<text x="324.6" y="158.6">GND</text>
<text x="72.9" y="164.9">SW_SPDT_LIMIT</text>
<text x="78" y="162.4">SW7</text>
<text x="83.1" y="166.1">3</text>
<text x="177.5" y="166">Vcc</text>
<text x="238" y="162.2">GND</text>
<text x="304.6" y="166">LED</text>
<text x="305" y="163.4">D3</text>
<text x="316.9" y="168">220</text>
<text x="317.4" y="165.5">R6</text>
<text x="177.5" y="168.5">VRx</text>
<text x="177.5" y="171">VRy</text>
<text x="177.5" y="173.6">SW</text>
<text x="193" y="169.8">U6</text>
<text x="193" y="172.3">Joystick_2_Axis_1SW</text>
<text x="84.6" y="178.7">GND</text>
<text x="177.5" y="176.1">GND</text>
<text x="324.6" y="176.4">GND</text>
<text x="166.9" y="183.7">GND</text>
</g>
<g font-size="1.8" fill="#0000c2">
<text x="149.8" y="36.7">for</text>
<text x="153.7" y="36.7">programming</text>
<text x="137.2" y="137">Using</text>
<text x="143.7" y="137">internal</text>
<text x="152.1" y="137">pull-up</text>
<text x="116.9" y="169.5">Reserved</text>
<text x="126.5" y="169.5">for</text>
<text x="130.3" y="169.5">additional</text>
<text x="134.7" y="173.6">Using</text>
<text x="141" y="169.5">functionality</text>
<text x="141.1" y="173.6">internal</text>
<text x="149.6" y="173.6">pull-up</text>
<text x="154" y="169.5">(future-proofing)</text>
<text x="36.9" y="174.9">Using</text>
<text x="43.3" y="174.9">internal</text>
<text x="51.8" y="174.9">pull-up</text>
</g>
<g font-size="1.8" fill="#a90000">
<text x="201.2" y="46.7">3</text>
<text x="228.3" y="43.9" transform="rotate(-90 228.3 43.9)">2</text>
<text x="230.9" y="44.5" transform="rotate(-90 230.9 44.5)">27</text>
<text x="254.6" y="46.7">5</text>
<text x="54.6" y="48">13</text>
<text x="89.5" y="48">1</text>
<text x="135.2" y="49.3">1</text>
<text x="135.2" y="51.8">2</text>
<text x="200.6" y="51.8">25</text>
<text x="201.2" y="49.3">4</text>
<text x="254.6" y="49.3">7</text>
<text x="254.6" y="51.8">8</text>
<text x="55.2" y="55.6">8</text>
<text x="89.5" y="56.9">4</text>
<text x="89.5" y="59.4">5</text>
<text x="135.2" y="54.4">3</text>
<text x="135.2" y="56.9">4</text>
<text x="135.2" y="59.4">5</text>
<text x="200.6" y="54.4">29</text>
<text x="200.6" y="59.4">30</text>
<text x="254" y="54.4">24</text>
<text x="254" y="56.9">26</text>
<text x="254" y="59.4">28</text>
<text x="55.2" y="65.8">2</text>
<text x="89.5" y="62">6</text>
<text x="89.5" y="64.5">7</text>
<text x="200.6" y="62">31</text>
<text x="200.6" y="64.5">32</text>
<text x="55.2" y="68.3">3</text>
<text x="55.2" y="70.9">9</text>
<text x="88.9" y="67.1">11</text>
<text x="88.9" y="69.6">14</text>
<text x="200.6" y="67.1">33</text>
<text x="254" y="67.1">36</text>
<text x="54.6" y="73.4">10</text>
<text x="54.6" y="75.9">12</text>
<text x="88.9" y="72.1">15</text>
<text x="88.9" y="74.7">16</text>
<text x="88.9" y="77.2">17</text>
<text x="105.3" y="72.1">1</text>
<text x="105.3" y="74.7">2</text>
<text x="200.6" y="74.7">10</text>
<text x="201.2" y="72.1">6</text>
<text x="88.9" y="79.8">18</text>
<text x="88.9" y="82.3">21</text>
<text x="200.6" y="79.8">12</text>
<text x="200.6" y="82.3">14</text>
<text x="54.6" y="84.8">28</text>
<text x="88.9" y="84.8">22</text>
<text x="88.9" y="87.4">23</text>
<text x="88.9" y="89.9">24</text>
<text x="200.6" y="84.8">15</text>
<text x="200.6" y="87.4">16</text>
<text x="200.6" y="89.9">17</text>
<text x="54.6" y="92.5">27</text>
<text x="88.9" y="92.5">25</text>
<text x="88.9" y="95">26</text>
<text x="223.3" y="94.7" transform="rotate(-90 223.3 94.7)">1</text>
<text x="225.8" y="95.3" transform="rotate(-90 225.8 95.3)">11</text>
<text x="228.3" y="95.3" transform="rotate(-90 228.3 95.3)">13</text>
<text x="230.9" y="95.3" transform="rotate(-90 230.9 95.3)">22</text>
<text x="233.4" y="95.3" transform="rotate(-90 233.4 95.3)">35</text>
<text x="67.1" y="101.6" transform="rotate(-90 67.1 101.6)">19</text>
<text x="74.7" y="101.6" transform="rotate(-90 74.7 101.6)">20</text>
<text x="66.6" y="125.5">1</text>
<text x="66.6" y="128">2</text>
<text x="66.6" y="130.6">3</text>
<text x="174.6" y="128">2</text>
<text x="174.6" y="130.6">3</text>
<text x="174.6" y="133.1">4</text>
<text x="174.6" y="135.6">5</text>
<text x="174.6" y="138.2">1</text>
<text x="239.8" y="149.9" transform="rotate(-90 239.8 149.9)">1</text>
<text x="242.5" y="152.1">2</text>
<text x="239.8" y="156.3" transform="rotate(-90 239.8 156.3)">3</text>
<text x="173.3" y="164.8">2</text>
<text x="173.3" y="167.4">3</text>
<text x="75.5" y="168.7">1</text>
<text x="83.1" y="171.2">2</text>
<text x="173.3" y="169.9">4</text>
<text x="173.3" y="172.5">5</text>
<text x="173.3" y="175">1</text>
</g>
</svg>
